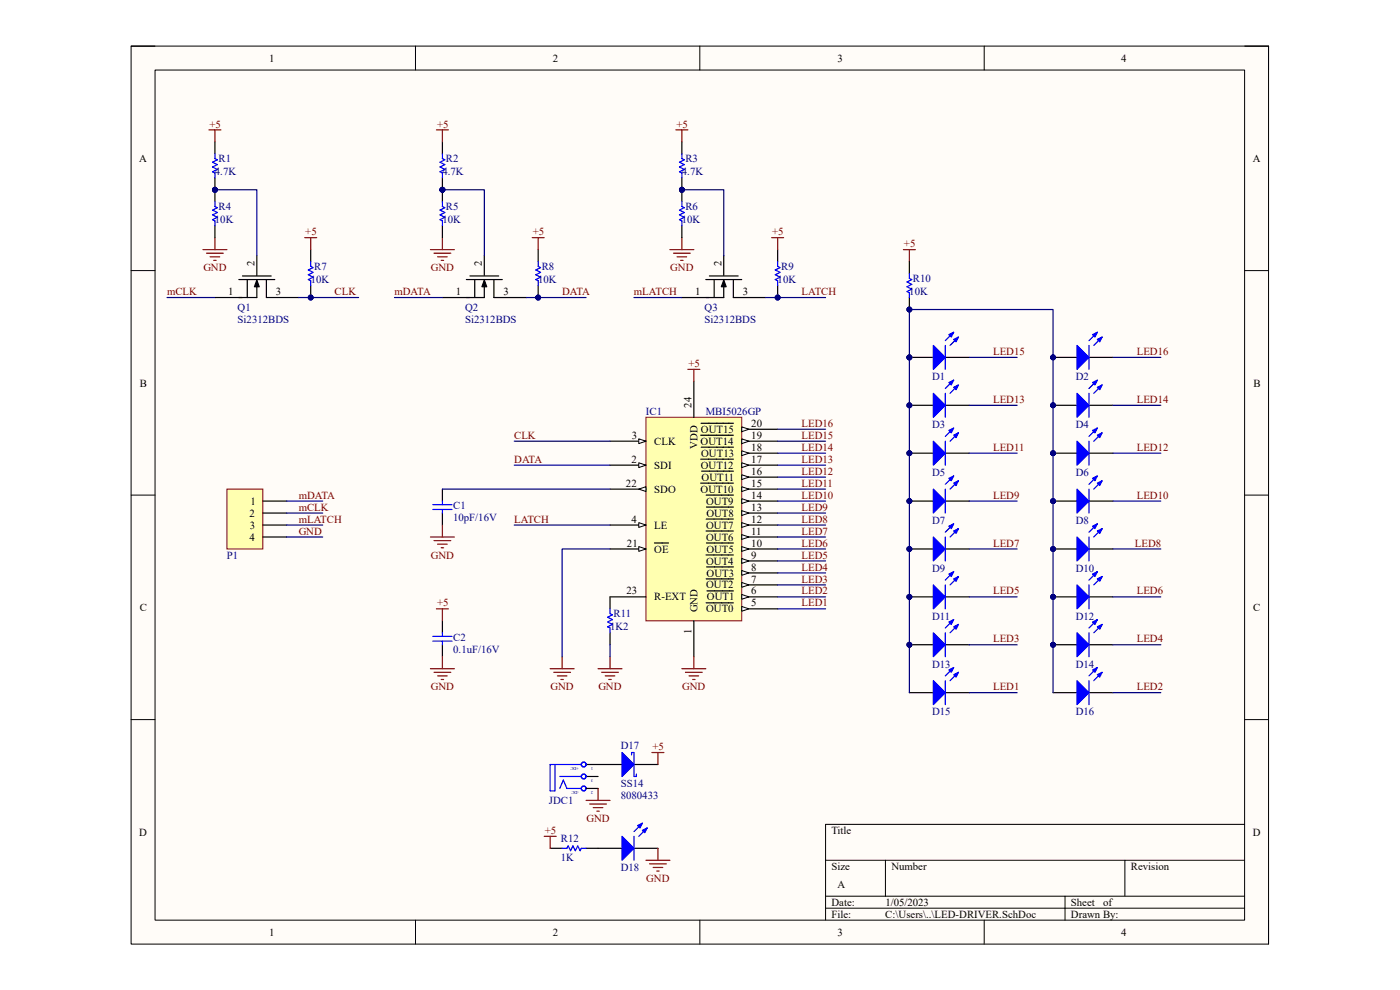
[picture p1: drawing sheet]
<svg xmlns="http://www.w3.org/2000/svg" width="297mm" height="210mm" viewBox="0 0 297 210" stroke-linecap="round" stroke-linejoin="round" font-family="sans-serif">
<path d="M27.8 9.8h241.3v190.5h-241.3z" fill-rule="evenodd" fill="#fffcf8"/>
<path d="M27.8 9.8h241.3v190.5h-241.3z" fill="none" stroke="#000" stroke-width=".21"/>
<path d="M32.9 14.9h231.1v180.3h-231.1z" fill-rule="evenodd" fill="#fffcf8"/>
<g fill="none" stroke="#000" stroke-width=".21">
<path d="M27.8 9.8h5.1M32.9 14.9h231.1v180.3h-231.1zM88.1 9.8v5.1M148.5 9.8v5.1M208.8 9.8v5.1M264 9.8h5.1v5.1M27.8 57.4h5.1M264 57.4h5.1M27.8 105h5.1M264 105h5.1M27.8 152.7h5.1M264 152.7h5.1"/>
<path d="M264 174.9h-88.9v20.3M88.1 195.2v5.1M148.5 195.2v5.1M175.1 182.5h88.9M175.1 190.1h88.9M175.1 192.7h88.9M187.8 182.5v7.6M208.8 195.2v5.1M225.9 190.1v5.1M238.6 182.5v7.6M269.1 195.2v5.1"/>
</g>
<path d="M137 88.5h20.4v43.2h-20.4z" fill-rule="evenodd" fill="#ffffb0"/>
<path d="M137 88.5h20.4v43.2h-20.4z" fill="none" stroke="#800000" stroke-width=".21"/>
<path d="M129.4 98.7h7.6M147.2 131.7v7.6" fill="none" stroke="#000" stroke-width=".25"/>
<path d="M135.5 98.2l1.5 .5-1.5 .5z" fill="#f8fcff"/>
<path d="M135.5 98.2l1.5 .5-1.5 .5z" fill="none" stroke="#000" stroke-width=".21"/>
<path d="M129.4 93.6h7.6" fill="none" stroke="#000" stroke-width=".25"/>
<path d="M135.5 93.1l1.5 .5-1.5 .5z" fill="#f8fcff"/>
<path d="M135.5 93.1l1.5 .5-1.5 .5z" fill="none" stroke="#000" stroke-width=".21"/>
<path d="M129.4 111.4h7.6" fill="none" stroke="#000" stroke-width=".25"/>
<path d="M135.5 110.9l1.5 .5-1.5 .5z" fill="#f8fcff"/>
<path d="M135.5 110.9l1.5 .5-1.5 .5z" fill="none" stroke="#000" stroke-width=".21"/>
<path d="M157.4 129.2h7.6" fill="none" stroke="#000" stroke-width=".25"/>
<path d="M157.4 128.7l1.5 .5-1.5 .5z" fill="#f8fcff"/>
<path d="M157.4 128.7l1.5 .5-1.5 .5z" fill="none" stroke="#000" stroke-width=".21"/>
<path d="M149.8 127.9h5.8M157.4 126.6h7.6" fill="none" stroke="#000" stroke-width=".25"/>
<path d="M157.4 126.1l1.5 .5-1.5 .5z" fill="#f8fcff"/>
<path d="M157.4 126.1l1.5 .5-1.5 .5z" fill="none" stroke="#000" stroke-width=".21"/>
<path d="M150 125.3h5.6M157.4 124.1h7.6" fill="none" stroke="#000" stroke-width=".25"/>
<path d="M157.4 123.6l1.5 .5-1.5 .5z" fill="#f8fcff"/>
<path d="M157.4 123.6l1.5 .5-1.5 .5z" fill="none" stroke="#000" stroke-width=".21"/>
<path d="M149.8 122.8h5.8M157.4 121.5h7.6" fill="none" stroke="#000" stroke-width=".25"/>
<path d="M157.4 121l1.5 .5-1.5 .5z" fill="#f8fcff"/>
<path d="M157.4 121l1.5 .5-1.5 .5z" fill="none" stroke="#000" stroke-width=".21"/>
<path d="M157.4 119h7.6M149.9 120.3h5.7" fill="none" stroke="#000" stroke-width=".25"/>
<path d="M157.4 118.5l1.5 .5-1.5 .5z" fill="#f8fcff"/>
<path d="M157.4 118.5l1.5 .5-1.5 .5z" fill="none" stroke="#000" stroke-width=".21"/>
<path d="M149.8 117.7h5.8M157.4 116.5h7.6" fill="none" stroke="#000" stroke-width=".25"/>
<path d="M157.4 116l1.5 .5-1.5 .5z" fill="#f8fcff"/>
<path d="M157.4 116l1.5 .5-1.5 .5z" fill="none" stroke="#000" stroke-width=".21"/>
<path d="M149.9 115.2h5.7M157.4 113.9h7.6" fill="none" stroke="#000" stroke-width=".25"/>
<path d="M157.4 113.4l1.5 .5-1.5 .5z" fill="#f8fcff"/>
<path d="M157.4 113.4l1.5 .5-1.5 .5z" fill="none" stroke="#000" stroke-width=".21"/>
<path d="M149.8 112.6h5.8M157.4 111.4h7.6" fill="none" stroke="#000" stroke-width=".25"/>
<path d="M157.4 110.9l1.5 .5-1.5 .5z" fill="#f8fcff"/>
<path d="M157.4 110.9l1.5 .5-1.5 .5z" fill="none" stroke="#000" stroke-width=".21"/>
<path d="M149.8 110.1h5.8M157.4 108.8h7.6" fill="none" stroke="#000" stroke-width=".25"/>
<path d="M157.4 108.3l1.5 .5-1.5 .5z" fill="#f8fcff"/>
<path d="M157.4 108.3l1.5 .5-1.5 .5z" fill="none" stroke="#000" stroke-width=".21"/>
<path d="M149.9 107.6h5.7M157.4 106.3h7.6" fill="none" stroke="#000" stroke-width=".25"/>
<path d="M157.4 105.8l1.5 .5-1.5 .5z" fill="#f8fcff"/>
<path d="M157.4 105.8l1.5 .5-1.5 .5z" fill="none" stroke="#000" stroke-width=".21"/>
<path d="M149.8 105h5.8M157.4 103.8h7.6" fill="none" stroke="#000" stroke-width=".25"/>
<path d="M157.4 103.3l1.5 .5-1.5 .5z" fill="#f8fcff"/>
<path d="M157.4 103.3l1.5 .5-1.5 .5z" fill="none" stroke="#000" stroke-width=".21"/>
<path d="M148.7 102.5h6.9M157.4 101.2h7.6" fill="none" stroke="#000" stroke-width=".25"/>
<path d="M157.4 100.7l1.5 .5-1.5 .5z" fill="#f8fcff"/>
<path d="M157.4 100.7l1.5 .5-1.5 .5z" fill="none" stroke="#000" stroke-width=".21"/>
<path d="M148.9 99.9h6.7M157.4 98.7h7.6" fill="none" stroke="#000" stroke-width=".25"/>
<path d="M157.4 98.2l1.5 .5-1.5 .5z" fill="#f8fcff"/>
<path d="M157.4 98.2l1.5 .5-1.5 .5z" fill="none" stroke="#000" stroke-width=".21"/>
<path d="M148.7 97.4h6.9M157.4 96.1h7.6" fill="none" stroke="#000" stroke-width=".25"/>
<path d="M157.4 95.6l1.5 .5-1.5 .5z" fill="#f8fcff"/>
<path d="M157.4 95.6l1.5 .5-1.5 .5z" fill="none" stroke="#000" stroke-width=".21"/>
<path d="M148.8 94.9h6.8M157.4 93.6h7.6" fill="none" stroke="#000" stroke-width=".25"/>
<path d="M157.4 93.1l1.5 .5-1.5 .5z" fill="#f8fcff"/>
<path d="M157.4 93.1l1.5 .5-1.5 .5z" fill="none" stroke="#000" stroke-width=".21"/>
<path d="M148.7 92.3h6.9M157.4 91.1h7.6" fill="none" stroke="#000" stroke-width=".25"/>
<path d="M157.4 90.6l1.5 .5-1.5 .5z" fill="#f8fcff"/>
<path d="M157.4 90.6l1.5 .5-1.5 .5z" fill="none" stroke="#000" stroke-width=".21"/>
<path d="M148.7 89.8h6.9M129.4 116.5h7.6" fill="none" stroke="#000" stroke-width=".25"/>
<path d="M135.5 116l1.5 .5-1.5 .5z" fill="#f8fcff"/>
<path d="M135.5 116l1.5 .5-1.5 .5z" fill="none" stroke="#000" stroke-width=".21"/>
<path d="M129.4 103.8h7.6M138.8 115.2h3" fill="none" stroke="#000" stroke-width=".25"/>
<path d="M135.5 103.8l1.5-.5v1z" fill="#f8fcff"/>
<path d="M135.5 103.8l1.5-.5v1z" fill="none" stroke="#000" stroke-width=".21"/>
<path d="M147.2 80.9v7.6M129.4 126.6h7.6M124.3 162.2h7.7M124.3 164.7h2.6M124.3 167.3h2.6M134.5 162.2h5.1" fill="none" stroke="#000" stroke-width=".25"/>
<g fill="none" stroke="#00f" stroke-width=".25">
<path d="M117.7 162.2v5.6h-1v-5.6h6.6M118.8 164.7h4.5M118.8 167.3l.7-1.8 .8 1.8h3"/>
<circle cx="123.8" cy="162.2" r=".51"/>
<circle cx="123.8" cy="164.7" r=".51"/>
<circle cx="123.8" cy="167.3" r=".51"/>
</g>
<path d="M132 159.6l2.5 2.6-2.5 2.5z" fill="#00f"/>
<path d="M132 159.6l2.5 2.6-2.5 2.5zM134 160.1v-.5h.5v5.1h.5v-.5" fill="none" stroke="#00f" stroke-width=".25"/>
<path d="M126.9 180h5.1M134.5 180h5.1" fill="none" stroke="#000" stroke-width=".25"/>
<path d="M132 177.4l2.5 2.6-2.5 2.5z" fill="#00f"/>
<path d="M132 177.4l2.5 2.6-2.5 2.5zM136.3 174.6l-1.8 1.8M137.3 175.6l-1.8 1.8" fill="none" stroke="#00f" stroke-width=".25"/>
<path d="M136.3 176.1l1-.5-.5 1.1z" fill="#00f"/>
<path d="M136.3 176.1l1-.5-.5 1.1z" fill="none" stroke="#00f" stroke-width=".25"/>
<path d="M135.3 175.1l1-.5-.5 1z" fill="#00f"/>
<path d="M91.8 135h4.1M91.8 136h4.1M93.9 134.2v.8M93.9 136v.8M129.4 129.2v1l.5 .2-1 .5 1 .5-1 .6 1 .5-1 .5 .5 .2v1M119.3 180h1l.2-.5 .5 1 .5-1 .6 1 .5-1 .5 1 .2-.5h1M134.5 177.4v5.1M135.3 175.1l1-.5-.5 1z" fill="none" stroke="#00f" stroke-width=".25"/>
<path d="M93.9 131.7v2.5M93.9 136.8v2.5M129.4 126.6v2.6M129.4 134.2v2.6M116.7 180h2.6M124.3 180h2.6" fill="none" stroke="#000" stroke-width=".25"/>
<g fill="none" stroke="#800000" stroke-width=".25">
<path d="M145.9 78.4h2.6M147.2 78.4v2.5M92.6 129.2h2.5M93.9 129.2v2.5M93.9 139.3v2.6M119.3 139.3v2.6M129.4 139.3v2.6M147.2 139.3v2.6M91.3 141.9h5.1M92.1 142.6h3.5M92.8 143.4h2.1M93.6 144.1h.5"/>
<path d="M116.7 141.9h5.1M117.5 142.6h3.5M118.2 143.4h2.1M119 144.1h.5M126.9 141.9h5.1M127.6 142.6h3.6M128.4 143.4h2M129.2 144.1h.5M138.3 159.6h2.5M139.6 159.6v2.6M144.7 141.9h5M145.4 142.6h3.6"/>
<path d="M146.2 143.4h2M146.9 144.1h.6M115.5 177.4h2.5M116.7 177.4v2.6M124.3 169.8h5.1M125.1 170.6h3.6M125.9 171.3h2M126.6 172.1h.5M126.9 167.3v2.5M139.6 180v2.5M137 182.5h5.1M137.8 183.3h3.6"/>
<path d="M138.6 184h2M139.3 184.8h.5"/>
</g>
<circle cx="192.9" cy="75.8" r=".51" fill="#000080"/>
<circle cx="192.9" cy="75.8" r=".51" fill="none" stroke="#000080" stroke-width=".21"/>
<path d="M192.9 75.8h5.1" fill="none" stroke="#000" stroke-width=".25"/>
<circle cx="192.9" cy="75.8" r=".51" fill="#000080"/>
<circle cx="192.9" cy="75.8" r=".51" fill="none" stroke="#000080" stroke-width=".21"/>
<path d="M200.5 75.8h5.1" fill="none" stroke="#000" stroke-width=".25"/>
<path d="M198 73.3l2.5 2.5-2.5 2.6z" fill="#00f"/>
<path d="M198 73.3l2.5 2.5-2.5 2.6zM202.3 70.5l-1.8 1.8M203.3 71.5l-1.7 1.8" fill="none" stroke="#00f" stroke-width=".25"/>
<path d="M202.3 72l1-.5-.5 1z" fill="#00f"/>
<path d="M202.3 72l1-.5-.5 1z" fill="none" stroke="#00f" stroke-width=".25"/>
<path d="M201.3 71l1-.5-.5 1z" fill="#00f"/>
<path d="M200.5 73.3v5.1M201.3 71l1-.5-.5 1z" fill="none" stroke="#00f" stroke-width=".25"/>
<circle cx="223.4" cy="75.8" r=".51" fill="#000080"/>
<circle cx="223.4" cy="75.8" r=".51" fill="none" stroke="#000080" stroke-width=".21"/>
<path d="M223.4 75.8h5.1" fill="none" stroke="#000" stroke-width=".25"/>
<circle cx="223.4" cy="75.8" r=".51" fill="#000080"/>
<circle cx="223.4" cy="75.8" r=".51" fill="none" stroke="#000080" stroke-width=".21"/>
<path d="M231 75.8h5.1" fill="none" stroke="#000" stroke-width=".25"/>
<path d="M228.5 73.3l2.5 2.5-2.5 2.6z" fill="#00f"/>
<path d="M228.5 73.3l2.5 2.5-2.5 2.6zM232.8 70.5l-1.8 1.8M233.8 71.5l-1.8 1.8" fill="none" stroke="#00f" stroke-width=".25"/>
<path d="M232.8 72l1-.5-.5 1z" fill="#00f"/>
<path d="M232.8 72l1-.5-.5 1z" fill="none" stroke="#00f" stroke-width=".25"/>
<path d="M231.8 71l1-.5-.5 1z" fill="#00f"/>
<path d="M231 73.3v5.1M231.8 71l1-.5-.5 1z" fill="none" stroke="#00f" stroke-width=".25"/>
<circle cx="192.9" cy="86" r=".51" fill="#000080"/>
<circle cx="192.9" cy="86" r=".51" fill="none" stroke="#000080" stroke-width=".21"/>
<path d="M192.9 86h5.1" fill="none" stroke="#000" stroke-width=".25"/>
<circle cx="192.9" cy="86" r=".51" fill="#000080"/>
<circle cx="192.9" cy="86" r=".51" fill="none" stroke="#000080" stroke-width=".21"/>
<path d="M200.5 86h5.1" fill="none" stroke="#000" stroke-width=".25"/>
<path d="M198 83.4l2.5 2.6-2.5 2.5z" fill="#00f"/>
<path d="M198 83.4l2.5 2.6-2.5 2.5zM202.3 80.6l-1.8 1.8M203.3 81.7l-1.7 1.7" fill="none" stroke="#00f" stroke-width=".25"/>
<path d="M202.3 82.2l1-.5-.5 1z" fill="#00f"/>
<path d="M202.3 82.2l1-.5-.5 1z" fill="none" stroke="#00f" stroke-width=".25"/>
<path d="M201.3 81.2l1-.6-.5 1.1z" fill="#00f"/>
<path d="M200.5 83.4v5.1M201.3 81.2l1-.6-.5 1.1z" fill="none" stroke="#00f" stroke-width=".25"/>
<circle cx="223.4" cy="86" r=".51" fill="#000080"/>
<circle cx="223.4" cy="86" r=".51" fill="none" stroke="#000080" stroke-width=".21"/>
<path d="M223.4 86h5.1" fill="none" stroke="#000" stroke-width=".25"/>
<circle cx="223.4" cy="86" r=".51" fill="#000080"/>
<circle cx="223.4" cy="86" r=".51" fill="none" stroke="#000080" stroke-width=".21"/>
<path d="M231 86h5.1" fill="none" stroke="#000" stroke-width=".25"/>
<path d="M228.5 83.4l2.5 2.6-2.5 2.5z" fill="#00f"/>
<path d="M228.5 83.4l2.5 2.6-2.5 2.5zM232.8 80.6l-1.8 1.8M233.8 81.7l-1.8 1.7" fill="none" stroke="#00f" stroke-width=".25"/>
<path d="M232.8 82.2l1-.5-.5 1z" fill="#00f"/>
<path d="M232.8 82.2l1-.5-.5 1z" fill="none" stroke="#00f" stroke-width=".25"/>
<path d="M231.8 81.2l1-.6-.5 1.1z" fill="#00f"/>
<path d="M231 83.4v5.1M231.8 81.2l1-.6-.5 1.1z" fill="none" stroke="#00f" stroke-width=".25"/>
<circle cx="192.9" cy="96.1" r=".51" fill="#000080"/>
<circle cx="192.9" cy="96.1" r=".51" fill="none" stroke="#000080" stroke-width=".21"/>
<path d="M192.9 96.1h5.1" fill="none" stroke="#000" stroke-width=".25"/>
<circle cx="192.9" cy="96.1" r=".51" fill="#000080"/>
<circle cx="192.9" cy="96.1" r=".51" fill="none" stroke="#000080" stroke-width=".21"/>
<path d="M200.5 96.1h5.1" fill="none" stroke="#000" stroke-width=".25"/>
<path d="M198 93.6l2.5 2.5-2.5 2.6z" fill="#00f"/>
<path d="M198 93.6l2.5 2.5-2.5 2.6zM202.3 90.8l-1.8 1.8M203.3 91.8l-1.7 1.8" fill="none" stroke="#00f" stroke-width=".25"/>
<path d="M202.3 92.3l1-.5-.5 1z" fill="#00f"/>
<path d="M202.3 92.3l1-.5-.5 1z" fill="none" stroke="#00f" stroke-width=".25"/>
<path d="M201.3 91.3l1-.5-.5 1z" fill="#00f"/>
<path d="M200.5 93.6v5.1M201.3 91.3l1-.5-.5 1z" fill="none" stroke="#00f" stroke-width=".25"/>
<circle cx="223.4" cy="96.1" r=".51" fill="#000080"/>
<circle cx="223.4" cy="96.1" r=".51" fill="none" stroke="#000080" stroke-width=".21"/>
<path d="M223.4 96.1h5.1" fill="none" stroke="#000" stroke-width=".25"/>
<circle cx="223.4" cy="96.1" r=".51" fill="#000080"/>
<circle cx="223.4" cy="96.1" r=".51" fill="none" stroke="#000080" stroke-width=".21"/>
<path d="M231 96.1h5.1" fill="none" stroke="#000" stroke-width=".25"/>
<path d="M228.5 93.6l2.5 2.5-2.5 2.6z" fill="#00f"/>
<path d="M228.5 93.6l2.5 2.5-2.5 2.6zM232.8 90.8l-1.8 1.8M233.8 91.8l-1.8 1.8" fill="none" stroke="#00f" stroke-width=".25"/>
<path d="M232.8 92.3l1-.5-.5 1z" fill="#00f"/>
<path d="M232.8 92.3l1-.5-.5 1z" fill="none" stroke="#00f" stroke-width=".25"/>
<path d="M231.8 91.3l1-.5-.5 1z" fill="#00f"/>
<path d="M231 93.6v5.1M231.8 91.3l1-.5-.5 1z" fill="none" stroke="#00f" stroke-width=".25"/>
<circle cx="192.9" cy="106.3" r=".51" fill="#000080"/>
<circle cx="192.9" cy="106.3" r=".51" fill="none" stroke="#000080" stroke-width=".21"/>
<path d="M192.9 106.3h5.1" fill="none" stroke="#000" stroke-width=".25"/>
<circle cx="192.9" cy="106.3" r=".51" fill="#000080"/>
<circle cx="192.9" cy="106.3" r=".51" fill="none" stroke="#000080" stroke-width=".21"/>
<path d="M200.5 106.3h5.1" fill="none" stroke="#000" stroke-width=".25"/>
<path d="M198 103.8l2.5 2.5-2.5 2.5z" fill="#00f"/>
<path d="M198 103.8l2.5 2.5-2.5 2.5zM202.3 101l-1.8 1.7M203.3 102l-1.7 1.8" fill="none" stroke="#00f" stroke-width=".25"/>
<path d="M202.3 102.5l1-.5-.5 1z" fill="#00f"/>
<path d="M202.3 102.5l1-.5-.5 1z" fill="none" stroke="#00f" stroke-width=".25"/>
<path d="M201.3 101.5l1-.5-.5 1z" fill="#00f"/>
<path d="M200.5 103.8v5M201.3 101.5l1-.5-.5 1z" fill="none" stroke="#00f" stroke-width=".25"/>
<circle cx="223.4" cy="106.3" r=".51" fill="#000080"/>
<circle cx="223.4" cy="106.3" r=".51" fill="none" stroke="#000080" stroke-width=".21"/>
<path d="M223.4 106.3h5.1" fill="none" stroke="#000" stroke-width=".25"/>
<circle cx="223.4" cy="106.3" r=".51" fill="#000080"/>
<circle cx="223.4" cy="106.3" r=".51" fill="none" stroke="#000080" stroke-width=".21"/>
<path d="M231 106.3h5.1" fill="none" stroke="#000" stroke-width=".25"/>
<path d="M228.5 103.8l2.5 2.5-2.5 2.5z" fill="#00f"/>
<path d="M228.5 103.8l2.5 2.5-2.5 2.5zM232.8 101l-1.8 1.7M233.8 102l-1.8 1.8" fill="none" stroke="#00f" stroke-width=".25"/>
<path d="M232.8 102.5l1-.5-.5 1z" fill="#00f"/>
<path d="M232.8 102.5l1-.5-.5 1z" fill="none" stroke="#00f" stroke-width=".25"/>
<path d="M231.8 101.5l1-.5-.5 1z" fill="#00f"/>
<path d="M231 103.8v5M231.8 101.5l1-.5-.5 1z" fill="none" stroke="#00f" stroke-width=".25"/>
<circle cx="192.9" cy="116.5" r=".51" fill="#000080"/>
<circle cx="192.9" cy="116.5" r=".51" fill="none" stroke="#000080" stroke-width=".21"/>
<path d="M192.9 116.5h5.1" fill="none" stroke="#000" stroke-width=".25"/>
<circle cx="192.9" cy="116.5" r=".51" fill="#000080"/>
<circle cx="192.9" cy="116.5" r=".51" fill="none" stroke="#000080" stroke-width=".21"/>
<path d="M200.5 116.5h5.1" fill="none" stroke="#000" stroke-width=".25"/>
<path d="M198 113.9l2.5 2.6-2.5 2.5z" fill="#00f"/>
<path d="M198 113.9l2.5 2.6-2.5 2.5zM202.3 111.1l-1.8 1.8M203.3 112.1l-1.7 1.8" fill="none" stroke="#00f" stroke-width=".25"/>
<path d="M202.3 112.6l1-.5-.5 1.1z" fill="#00f"/>
<path d="M202.3 112.6l1-.5-.5 1.1z" fill="none" stroke="#00f" stroke-width=".25"/>
<path d="M201.3 111.6l1-.5-.5 1z" fill="#00f"/>
<path d="M200.5 113.9v5.1M201.3 111.6l1-.5-.5 1z" fill="none" stroke="#00f" stroke-width=".25"/>
<circle cx="223.4" cy="116.5" r=".51" fill="#000080"/>
<circle cx="223.4" cy="116.5" r=".51" fill="none" stroke="#000080" stroke-width=".21"/>
<path d="M223.4 116.5h5.1" fill="none" stroke="#000" stroke-width=".25"/>
<circle cx="223.4" cy="116.5" r=".51" fill="#000080"/>
<circle cx="223.4" cy="116.5" r=".51" fill="none" stroke="#000080" stroke-width=".21"/>
<path d="M231 116.5h5.1" fill="none" stroke="#000" stroke-width=".25"/>
<path d="M228.5 113.9l2.5 2.6-2.5 2.5z" fill="#00f"/>
<path d="M228.5 113.9l2.5 2.6-2.5 2.5zM232.8 111.1l-1.8 1.8M233.8 112.1l-1.8 1.8" fill="none" stroke="#00f" stroke-width=".25"/>
<path d="M232.8 112.6l1-.5-.5 1.1z" fill="#00f"/>
<path d="M232.8 112.6l1-.5-.5 1.1z" fill="none" stroke="#00f" stroke-width=".25"/>
<path d="M231.8 111.6l1-.5-.5 1z" fill="#00f"/>
<path d="M231 113.9v5.1M231.8 111.6l1-.5-.5 1z" fill="none" stroke="#00f" stroke-width=".25"/>
<circle cx="192.9" cy="126.6" r=".51" fill="#000080"/>
<circle cx="192.9" cy="126.6" r=".51" fill="none" stroke="#000080" stroke-width=".21"/>
<path d="M192.9 126.6h5.1" fill="none" stroke="#000" stroke-width=".25"/>
<circle cx="192.9" cy="126.6" r=".51" fill="#000080"/>
<circle cx="192.9" cy="126.6" r=".51" fill="none" stroke="#000080" stroke-width=".21"/>
<path d="M200.5 126.6h5.1" fill="none" stroke="#000" stroke-width=".25"/>
<path d="M198 124.1l2.5 2.5-2.5 2.6z" fill="#00f"/>
<path d="M198 124.1l2.5 2.5-2.5 2.6zM202.3 121.3l-1.8 1.8M203.3 122.3l-1.7 1.8" fill="none" stroke="#00f" stroke-width=".25"/>
<path d="M202.3 122.8l1-.5-.5 1z" fill="#00f"/>
<path d="M202.3 122.8l1-.5-.5 1z" fill="none" stroke="#00f" stroke-width=".25"/>
<path d="M201.3 121.8l1-.5-.5 1z" fill="#00f"/>
<path d="M200.5 124.1v5.1M201.3 121.8l1-.5-.5 1z" fill="none" stroke="#00f" stroke-width=".25"/>
<circle cx="223.4" cy="126.6" r=".51" fill="#000080"/>
<circle cx="223.4" cy="126.6" r=".51" fill="none" stroke="#000080" stroke-width=".21"/>
<path d="M223.4 126.6h5.1" fill="none" stroke="#000" stroke-width=".25"/>
<circle cx="223.4" cy="126.6" r=".51" fill="#000080"/>
<circle cx="223.4" cy="126.6" r=".51" fill="none" stroke="#000080" stroke-width=".21"/>
<path d="M231 126.6h5.1" fill="none" stroke="#000" stroke-width=".25"/>
<path d="M228.5 124.1l2.5 2.5-2.5 2.6z" fill="#00f"/>
<path d="M228.5 124.1l2.5 2.5-2.5 2.6zM232.8 121.3l-1.8 1.8M233.8 122.3l-1.8 1.8" fill="none" stroke="#00f" stroke-width=".25"/>
<path d="M232.8 122.8l1-.5-.5 1z" fill="#00f"/>
<path d="M232.8 122.8l1-.5-.5 1z" fill="none" stroke="#00f" stroke-width=".25"/>
<path d="M231.8 121.8l1-.5-.5 1z" fill="#00f"/>
<path d="M231 124.1v5.1M231.8 121.8l1-.5-.5 1z" fill="none" stroke="#00f" stroke-width=".25"/>
<circle cx="192.9" cy="136.8" r=".51" fill="#000080"/>
<circle cx="192.9" cy="136.8" r=".51" fill="none" stroke="#000080" stroke-width=".21"/>
<path d="M192.9 136.8h5.1" fill="none" stroke="#000" stroke-width=".25"/>
<circle cx="192.9" cy="136.8" r=".51" fill="#000080"/>
<circle cx="192.9" cy="136.8" r=".51" fill="none" stroke="#000080" stroke-width=".21"/>
<path d="M200.5 136.8h5.1" fill="none" stroke="#000" stroke-width=".25"/>
<path d="M198 134.2l2.5 2.6-2.5 2.5z" fill="#00f"/>
<path d="M198 134.2l2.5 2.6-2.5 2.5zM202.3 131.4l-1.8 1.8M203.3 132.5l-1.7 1.7" fill="none" stroke="#00f" stroke-width=".25"/>
<path d="M202.3 133l1-.5-.5 1z" fill="#00f"/>
<path d="M202.3 133l1-.5-.5 1z" fill="none" stroke="#00f" stroke-width=".25"/>
<path d="M201.3 132l1-.6-.5 1.1z" fill="#00f"/>
<path d="M200.5 134.2v5.1M201.3 132l1-.6-.5 1.1z" fill="none" stroke="#00f" stroke-width=".25"/>
<circle cx="223.4" cy="136.8" r=".51" fill="#000080"/>
<circle cx="223.4" cy="136.8" r=".51" fill="none" stroke="#000080" stroke-width=".21"/>
<path d="M223.4 136.8h5.1" fill="none" stroke="#000" stroke-width=".25"/>
<circle cx="223.4" cy="136.8" r=".51" fill="#000080"/>
<circle cx="223.4" cy="136.8" r=".51" fill="none" stroke="#000080" stroke-width=".21"/>
<path d="M231 136.8h5.1" fill="none" stroke="#000" stroke-width=".25"/>
<path d="M228.5 134.2l2.5 2.6-2.5 2.5z" fill="#00f"/>
<path d="M228.5 134.2l2.5 2.6-2.5 2.5zM232.8 131.4l-1.8 1.8M233.8 132.5l-1.8 1.7" fill="none" stroke="#00f" stroke-width=".25"/>
<path d="M232.8 133l1-.5-.5 1z" fill="#00f"/>
<path d="M232.8 133l1-.5-.5 1z" fill="none" stroke="#00f" stroke-width=".25"/>
<path d="M231.8 132l1-.6-.5 1.1z" fill="#00f"/>
<path d="M231 134.2v5.1M231.8 132l1-.6-.5 1.1z" fill="none" stroke="#00f" stroke-width=".25"/>
<path d="M192.9 146.9h5.1M200.5 146.9h5.1" fill="none" stroke="#000" stroke-width=".25"/>
<path d="M198 144.4l2.5 2.5-2.5 2.6z" fill="#00f"/>
<path d="M198 144.4l2.5 2.5-2.5 2.6zM202.3 141.6l-1.8 1.8M203.3 142.6l-1.7 1.8" fill="none" stroke="#00f" stroke-width=".25"/>
<path d="M202.3 143.1l1-.5-.5 1z" fill="#00f"/>
<path d="M202.3 143.1l1-.5-.5 1z" fill="none" stroke="#00f" stroke-width=".25"/>
<path d="M201.3 142.1l1-.5-.5 1z" fill="#00f"/>
<path d="M200.5 144.4v5.1M201.3 142.1l1-.5-.5 1z" fill="none" stroke="#00f" stroke-width=".25"/>
<path d="M223.4 146.9h5.1M231 146.9h5.1" fill="none" stroke="#000" stroke-width=".25"/>
<path d="M228.5 144.4l2.5 2.5-2.5 2.6z" fill="#00f"/>
<path d="M228.5 144.4l2.5 2.5-2.5 2.6zM232.8 141.6l-1.8 1.8M233.8 142.6l-1.8 1.8" fill="none" stroke="#00f" stroke-width=".25"/>
<path d="M232.8 143.1l1-.5-.5 1z" fill="#00f"/>
<path d="M232.8 143.1l1-.5-.5 1z" fill="none" stroke="#00f" stroke-width=".25"/>
<path d="M231.8 142.1l1-.5-.5 1z" fill="#00f"/>
<path d="M231 144.4v5.1M231.8 142.1l1-.5-.5 1z" fill="none" stroke="#00f" stroke-width=".25"/>
<path d="M48.1 103.8h7.7v12.7h-7.7z" fill-rule="evenodd" fill="#ffffb0"/>
<path d="M48.1 103.8h7.7v12.7h-7.7z" fill="none" stroke="#800000" stroke-width=".21"/>
<path d="M98.9 59.3h7.7M99.7 58.5h6.1M100.7 59.3v3.8M102.7 59.4l.6 1.4h-1.1zM102.7 54.2v4.2M102.7 59.8v3.3h-8.8M104.8 59.3v3.8h6.8M55.8 106.3h5M55.8 108.8h5M55.8 111.4h5M55.8 113.9h5" fill="none" stroke="#000" stroke-width=".25"/>
<path d="M191.7 53h2.5M192.9 53v2.5" fill="none" stroke="#800000" stroke-width=".25"/>
<path d="M102.7 59.4l.6 1.4h-1.1z" fill="#000"/>
<g fill="none" stroke="#000080" stroke-width=".25">
<path d="M192.9 75.8v71.1M205.6 75.8h10.2M236.1 75.8h10.2M109.1 98.7h20.3M109.1 93.6h20.3M165 98.7h10.1M165 93.6h10.1M165 96.1h10.1M165 91.1h10.1M205.6 96.1h10.2M205.6 86h10.2M236.1 96.1h10.2"/>
<path d="M236.1 86h10.2M129.4 116.5h-10.1v22.8M165 119h10.1M165 116.5h10.1M165 113.9h10.1M165 111.4h10.1M165 108.8h10.1M165 106.3h10.1M165 103.8h10.1M165 101.2h10.1M205.6 116.5h10.2M205.6 106.3h10.2"/>
<path d="M236.1 116.5h10.2M236.1 106.3h10.2M129.4 136.8v2.5M165 129.2h10.1M165 126.6h10.1M165 124.1h10.1M165 121.5h10.1M205.6 126.6h10.2M205.6 136.8h10.2M236.1 126.6h10.2M236.1 136.8h10.2M205.6 146.9h10.2"/>
<path d="M236.1 146.9h10.2"/>
</g>
<circle cx="192.9" cy="136.8" r=".51" fill="#000080"/>
<circle cx="192.9" cy="136.8" r=".51" fill="none" stroke="#000080" stroke-width=".21"/>
<circle cx="192.9" cy="126.6" r=".51" fill="#000080"/>
<circle cx="192.9" cy="126.6" r=".51" fill="none" stroke="#000080" stroke-width=".21"/>
<circle cx="192.9" cy="116.5" r=".51" fill="#000080"/>
<circle cx="192.9" cy="116.5" r=".51" fill="none" stroke="#000080" stroke-width=".21"/>
<circle cx="192.9" cy="106.3" r=".51" fill="#000080"/>
<circle cx="192.9" cy="106.3" r=".51" fill="none" stroke="#000080" stroke-width=".21"/>
<circle cx="192.9" cy="96.1" r=".51" fill="#000080"/>
<circle cx="192.9" cy="96.1" r=".51" fill="none" stroke="#000080" stroke-width=".21"/>
<circle cx="192.9" cy="86" r=".51" fill="#000080"/>
<circle cx="192.9" cy="86" r=".51" fill="none" stroke="#000080" stroke-width=".21"/>
<circle cx="192.9" cy="75.8" r=".51" fill="#000080"/>
<circle cx="192.9" cy="75.8" r=".51" fill="none" stroke="#000080" stroke-width=".21"/>
<path d="M192.9 75.8v-10.1h30.5v81.2" fill="none" stroke="#000080" stroke-width=".25"/>
<circle cx="192.9" cy="75.8" r=".51" fill="#000080"/>
<circle cx="192.9" cy="75.8" r=".51" fill="none" stroke="#000080" stroke-width=".21"/>
<circle cx="192.9" cy="65.7" r=".51" fill="#000080"/>
<circle cx="192.9" cy="65.7" r=".51" fill="none" stroke="#000080" stroke-width=".21"/>
<circle cx="223.4" cy="75.8" r=".51" fill="#000080"/>
<circle cx="223.4" cy="75.8" r=".51" fill="none" stroke="#000080" stroke-width=".21"/>
<circle cx="223.4" cy="86" r=".51" fill="#000080"/>
<circle cx="223.4" cy="86" r=".51" fill="none" stroke="#000080" stroke-width=".21"/>
<circle cx="223.4" cy="96.1" r=".51" fill="#000080"/>
<circle cx="223.4" cy="96.1" r=".51" fill="none" stroke="#000080" stroke-width=".21"/>
<circle cx="223.4" cy="106.3" r=".51" fill="#000080"/>
<circle cx="223.4" cy="106.3" r=".51" fill="none" stroke="#000080" stroke-width=".21"/>
<circle cx="223.4" cy="116.5" r=".51" fill="#000080"/>
<circle cx="223.4" cy="116.5" r=".51" fill="none" stroke="#000080" stroke-width=".21"/>
<circle cx="223.4" cy="126.6" r=".51" fill="#000080"/>
<circle cx="223.4" cy="126.6" r=".51" fill="none" stroke="#000080" stroke-width=".21"/>
<circle cx="223.4" cy="136.8" r=".51" fill="#000080"/>
<circle cx="223.4" cy="136.8" r=".51" fill="none" stroke="#000080" stroke-width=".21"/>
<path d="M93.9 40.3h8.8v13.9M83.7 63.1h10.2M60.8 113.9h7.7M60.8 111.4h7.7M60.8 108.8h7.7M60.8 106.3h7.7" fill="none" stroke="#000080" stroke-width=".25"/>
<circle cx="93.9" cy="40.3" r=".51" fill="#000080"/>
<circle cx="93.9" cy="40.3" r=".51" fill="none" stroke="#000080" stroke-width=".21"/>
<path d="M91.3 53h5.1M92.1 53.7h3.5M92.8 54.5h2.1M93.6 55.2h.5M93.9 50.4v2.6" fill="none" stroke="#800000" stroke-width=".25"/>
<circle cx="93.9" cy="40.3" r=".51" fill="#000080"/>
<circle cx="93.9" cy="40.3" r=".51" fill="none" stroke="#000080" stroke-width=".21"/>
<path d="M93.9 40.3v2.5" fill="none" stroke="#000" stroke-width=".25"/>
<circle cx="93.9" cy="40.3" r=".51" fill="#000080"/>
<circle cx="93.9" cy="40.3" r=".51" fill="none" stroke="#000080" stroke-width=".21"/>
<path d="M93.9 47.9v2.5" fill="none" stroke="#000" stroke-width=".25"/>
<path d="M93.9 42.8v1l.5 .3-1 .5 1 .5-1 .5 1 .5-1 .5 .5 .3v1" fill="none" stroke="#00f" stroke-width=".25"/>
<circle cx="93.9" cy="40.3" r=".51" fill="#000080"/>
<circle cx="93.9" cy="40.3" r=".51" fill="none" stroke="#000080" stroke-width=".21"/>
<path d="M93.9 30.1v2.5M93.9 37.7v2.6" fill="none" stroke="#000" stroke-width=".25"/>
<circle cx="93.9" cy="40.3" r=".51" fill="#000080"/>
<circle cx="93.9" cy="40.3" r=".51" fill="none" stroke="#000080" stroke-width=".21"/>
<path d="M93.9 32.6v1l.5 .3-1 .5 1 .5-1 .5 1 .5-1 .5 .5 .3v1" fill="none" stroke="#00f" stroke-width=".25"/>
<circle cx="114.2" cy="63.1" r=".51" fill="#000080"/>
<circle cx="114.2" cy="63.1" r=".51" fill="none" stroke="#000080" stroke-width=".21"/>
<path d="M114.2 53v2.5M114.2 60.6v2.5" fill="none" stroke="#000" stroke-width=".25"/>
<circle cx="114.2" cy="63.1" r=".51" fill="#000080"/>
<circle cx="114.2" cy="63.1" r=".51" fill="none" stroke="#000080" stroke-width=".21"/>
<path d="M114.2 55.5v1l.5 .3-1 .5 1 .5-1 .5 1 .5-1 .5 .5 .3v1" fill="none" stroke="#00f" stroke-width=".25"/>
<path d="M111.6 63.1h12.7" fill="none" stroke="#000080" stroke-width=".25"/>
<circle cx="114.2" cy="63.1" r=".51" fill="#000080"/>
<circle cx="114.2" cy="63.1" r=".51" fill="none" stroke="#000080" stroke-width=".21"/>
<path d="M92.6 27.6h2.5M93.9 27.6v2.5M112.9 50.4h2.5M114.2 50.4v2.6" fill="none" stroke="#800000" stroke-width=".25"/>
<path d="M149.7 59.3h7.7M150.5 58.5h6.1M151.5 59.3v3.8M153.5 59.4l.6 1.4h-1.1zM153.5 54.2v4.2M153.5 59.8v3.3h-8.8M155.6 59.3v3.8h6.8" fill="none" stroke="#000" stroke-width=".25"/>
<path d="M153.5 59.4l.6 1.4h-1.1z" fill="#000"/>
<path d="M144.7 40.3h8.8v13.9M134.5 63.1h10.2" fill="none" stroke="#000080" stroke-width=".25"/>
<circle cx="144.7" cy="40.3" r=".51" fill="#000080"/>
<circle cx="144.7" cy="40.3" r=".51" fill="none" stroke="#000080" stroke-width=".21"/>
<path d="M142.1 53h5.1M142.9 53.7h3.5M143.6 54.5h2.1M144.4 55.2h.5M144.7 50.4v2.6" fill="none" stroke="#800000" stroke-width=".25"/>
<circle cx="144.7" cy="40.3" r=".51" fill="#000080"/>
<circle cx="144.7" cy="40.3" r=".51" fill="none" stroke="#000080" stroke-width=".21"/>
<path d="M144.7 40.3v2.5" fill="none" stroke="#000" stroke-width=".25"/>
<circle cx="144.7" cy="40.3" r=".51" fill="#000080"/>
<circle cx="144.7" cy="40.3" r=".51" fill="none" stroke="#000080" stroke-width=".21"/>
<path d="M144.7 47.9v2.5" fill="none" stroke="#000" stroke-width=".25"/>
<path d="M144.7 42.8v1l.5 .3-1 .5 1 .5-1 .5 1 .5-1 .5 .5 .3v1" fill="none" stroke="#00f" stroke-width=".25"/>
<circle cx="144.7" cy="40.3" r=".51" fill="#000080"/>
<circle cx="144.7" cy="40.3" r=".51" fill="none" stroke="#000080" stroke-width=".21"/>
<path d="M144.7 30.1v2.5M144.7 37.7v2.6" fill="none" stroke="#000" stroke-width=".25"/>
<circle cx="144.7" cy="40.3" r=".51" fill="#000080"/>
<circle cx="144.7" cy="40.3" r=".51" fill="none" stroke="#000080" stroke-width=".21"/>
<path d="M144.7 32.6v1l.5 .3-1 .5 1 .5-1 .5 1 .5-1 .5 .5 .3v1" fill="none" stroke="#00f" stroke-width=".25"/>
<circle cx="165" cy="63.1" r=".51" fill="#000080"/>
<circle cx="165" cy="63.1" r=".51" fill="none" stroke="#000080" stroke-width=".21"/>
<path d="M165 53v2.5M165 60.6v2.5" fill="none" stroke="#000" stroke-width=".25"/>
<circle cx="165" cy="63.1" r=".51" fill="#000080"/>
<circle cx="165" cy="63.1" r=".51" fill="none" stroke="#000080" stroke-width=".21"/>
<path d="M165 55.5v1l.5 .3-1 .5 1 .5-1 .5 1 .5-1 .5 .5 .3v1" fill="none" stroke="#00f" stroke-width=".25"/>
<path d="M162.4 63.1h12.7" fill="none" stroke="#000080" stroke-width=".25"/>
<circle cx="165" cy="63.1" r=".51" fill="#000080"/>
<circle cx="165" cy="63.1" r=".51" fill="none" stroke="#000080" stroke-width=".21"/>
<path d="M143.4 27.6h2.5M144.7 27.6v2.5M163.7 50.4h2.5M165 50.4v2.6" fill="none" stroke="#800000" stroke-width=".25"/>
<path d="M45.6 40.3h8.9v13.9M35.4 63.1h10.2M109.1 111.4h20.3" fill="none" stroke="#000080" stroke-width=".25"/>
<path d="M50.7 59.3h7.6M51.4 58.5h6.1M52.5 59.3v3.8M54.5 59.4l.5 1.4h-1zM54.5 54.2v4.2M54.5 59.8v3.3h-8.9M56.5 59.3v3.8h6.9" fill="none" stroke="#000" stroke-width=".25"/>
<path d="M54.5 59.4l.5 1.4h-1z" fill="#000"/>
<circle cx="45.6" cy="40.3" r=".51" fill="#000080"/>
<circle cx="45.6" cy="40.3" r=".51" fill="none" stroke="#000080" stroke-width=".21"/>
<path d="M43.1 53h5M43.8 53.7h3.6M44.6 54.5h2M45.3 55.2h.5M45.6 50.4v2.6" fill="none" stroke="#800000" stroke-width=".25"/>
<circle cx="45.6" cy="40.3" r=".51" fill="#000080"/>
<circle cx="45.6" cy="40.3" r=".51" fill="none" stroke="#000080" stroke-width=".21"/>
<path d="M45.6 40.3v2.5" fill="none" stroke="#000" stroke-width=".25"/>
<circle cx="45.6" cy="40.3" r=".51" fill="#000080"/>
<circle cx="45.6" cy="40.3" r=".51" fill="none" stroke="#000080" stroke-width=".21"/>
<path d="M45.6 47.9v2.5" fill="none" stroke="#000" stroke-width=".25"/>
<path d="M45.6 42.8v1l.5 .3-1 .5 1 .5-1 .5 1 .5-1 .5 .5 .3v1" fill="none" stroke="#00f" stroke-width=".25"/>
<circle cx="45.6" cy="40.3" r=".51" fill="#000080"/>
<circle cx="45.6" cy="40.3" r=".51" fill="none" stroke="#000080" stroke-width=".21"/>
<path d="M45.6 30.1v2.5M45.6 37.7v2.6" fill="none" stroke="#000" stroke-width=".25"/>
<circle cx="45.6" cy="40.3" r=".51" fill="#000080"/>
<circle cx="45.6" cy="40.3" r=".51" fill="none" stroke="#000080" stroke-width=".21"/>
<path d="M45.6 32.6v1l.5 .3-1 .5 1 .5-1 .5 1 .5-1 .5 .5 .3v1" fill="none" stroke="#00f" stroke-width=".25"/>
<circle cx="65.9" cy="63.1" r=".51" fill="#000080"/>
<circle cx="65.9" cy="63.1" r=".51" fill="none" stroke="#000080" stroke-width=".21"/>
<path d="M65.9 53v2.5M65.9 60.6v2.5" fill="none" stroke="#000" stroke-width=".25"/>
<circle cx="65.9" cy="63.1" r=".51" fill="#000080"/>
<circle cx="65.9" cy="63.1" r=".51" fill="none" stroke="#000080" stroke-width=".21"/>
<path d="M65.9 55.5v1l.5 .3-1 .5 1 .5-1 .5 1 .5-1 .5 .5 .3v1" fill="none" stroke="#00f" stroke-width=".25"/>
<path d="M63.4 63.1h12.7" fill="none" stroke="#000080" stroke-width=".25"/>
<circle cx="65.9" cy="63.1" r=".51" fill="#000080"/>
<circle cx="65.9" cy="63.1" r=".51" fill="none" stroke="#000080" stroke-width=".21"/>
<path d="M44.3 27.6h2.6M45.6 27.6v2.5M64.6 50.4h2.6M65.9 50.4v2.6" fill="none" stroke="#800000" stroke-width=".25"/>
<circle cx="192.9" cy="65.7" r=".51" fill="#000080"/>
<circle cx="192.9" cy="65.7" r=".51" fill="none" stroke="#000080" stroke-width=".21"/>
<path d="M192.9 55.5v2.5M192.9 63.1v2.6" fill="none" stroke="#000" stroke-width=".25"/>
<circle cx="192.9" cy="65.7" r=".51" fill="#000080"/>
<circle cx="192.9" cy="65.7" r=".51" fill="none" stroke="#000080" stroke-width=".21"/>
<path d="M192.9 58v1.1l.5 .2-1 .5 1 .5-1 .5 1 .5-1 .5 .5 .3v1M91.8 107.1h4.1M91.8 108.1h4.1M93.9 106.3v.8M93.9 108.1v.7" fill="none" stroke="#00f" stroke-width=".25"/>
<path d="M93.9 103.8v2.5M93.9 108.8v2.6" fill="none" stroke="#000" stroke-width=".25"/>
<path d="M93.9 103.8h35.5" fill="none" stroke="#000080" stroke-width=".25"/>
<path d="M91.3 113.9h5.1M92.1 114.7h3.5M92.8 115.4h2.1M93.6 116.2h.5M93.9 111.4v2.5" fill="none" stroke="#800000" stroke-width=".25"/>
<g font-size="2.3">
<text x="57.1" y="13.1">1</text>
<text x="117.3" y="13.1">2</text>
<text x="177.7" y="13.1">3</text>
<text x="237.9" y="13.1">4</text>
<text x="29.5" y="34.4">A</text>
<text x="265.8" y="34.4">A</text>
<text x="54" y="56.4" transform="rotate(-90 54 56.4)">2</text>
<text x="102.2" y="56.4" transform="rotate(-90 102.2 56.4)">2</text>
<text x="153" y="56.4" transform="rotate(-90 153 56.4)">2</text>
<text x="48.4" y="62.6">1</text>
<text x="58.5" y="62.6">3</text>
<text x="96.7" y="62.6">1</text>
<text x="106.8" y="62.6">3</text>
<text x="147.5" y="62.6">1</text>
<text x="157.6" y="62.6">3</text>
<text x="29.6" y="82">B</text>
<text x="265.9" y="82">B</text>
<text x="146.7" y="86.5" transform="rotate(-90 146.7 86.5)">24</text>
<text x="134" y="93.1">3</text>
<text x="138.8" y="94.4">CLK</text>
<text x="148" y="95.2" transform="rotate(-90 148 95.2)">VDD</text>
<text x="148.6" y="94.4">OUT14</text>
<text x="148.7" y="91.8">OUT15</text>
<text x="159.4" y="95.6">18</text>
<text x="159.4" y="93.1">19</text>
<text x="159.4" y="90.6">20</text>
<text x="133.9" y="98.2">2</text>
<text x="138.8" y="99.4">SDI</text>
<text x="148.7" y="99.4">OUT12</text>
<text x="148.8" y="96.9">OUT13</text>
<text x="148.8" y="102">OUT11</text>
<text x="159.4" y="100.7">16</text>
<text x="159.4" y="98.2">17</text>
<text x="53.1" y="107.1">1</text>
<text x="132.8" y="103.3">22</text>
<text x="138.8" y="104.5">SDO</text>
<text x="148.6" y="104.5">OUT10</text>
<text x="149.8" y="107.1">OUT9</text>
<text x="159.4" y="105.8">14</text>
<text x="159.4" y="103.3">15</text>
<text x="52.9" y="109.6">2</text>
<text x="53" y="112.1">3</text>
<text x="133.9" y="110.9">4</text>
<text x="138.8" y="112.1">LE</text>
<text x="149.8" y="112.1">OUT7</text>
<text x="149.9" y="109.6">OUT8</text>
<text x="159.4" y="113.4">11</text>
<text x="159.4" y="110.9">12</text>
<text x="159.4" y="108.3">13</text>
<text x="52.9" y="114.7">4</text>
<text x="133" y="116">21</text>
<text x="138.8" y="117.2">OE</text>
<text x="149.8" y="119.8">OUT4</text>
<text x="149.8" y="114.7">OUT6</text>
<text x="149.9" y="117.2">OUT5</text>
<text x="159.4" y="118.5">9</text>
<text x="159.4" y="116">10</text>
<text x="149.8" y="124.8">OUT2</text>
<text x="149.9" y="122.3">OUT3</text>
<text x="159.4" y="123.6">7</text>
<text x="159.4" y="121">8</text>
<text x="29.6" y="129.6">C</text>
<text x="132.9" y="126.1">23</text>
<text x="138.8" y="127.4">R-EXT</text>
<text x="148" y="129.9" transform="rotate(-90 148 129.9)">GND</text>
<text x="149.8" y="129.9">OUT0</text>
<text x="150" y="127.4">OUT1</text>
<text x="159.4" y="128.7">5</text>
<text x="159.4" y="126.1">6</text>
<text x="265.9" y="129.6">C</text>
<text x="146.7" y="134.6" transform="rotate(-90 146.7 134.6)">1</text>
<text x="29.5" y="177.2">D</text>
<text x="176.4" y="176.9">Title</text>
<text x="265.8" y="177.2">D</text>
<text x="176.4" y="184.5">Size</text>
<text x="189.1" y="184.5">Number</text>
<text x="239.9" y="184.5">Revision</text>
<text x="177.7" y="188.3">A</text>
<text x="176.4" y="192.2">Date:</text>
<text x="176.4" y="194.7">File:</text>
<text x="187.8" y="194.7">C:\Users\..\LED-DRIVER.SchDoc</text>
<text x="187.8" y="192.2">1/05/2023</text>
<text x="227.2" y="194.7">Drawn By:</text>
<text x="227.2" y="192.2">Sheet</text>
<text x="234.1" y="192.2">of</text>
<text x="57.1" y="198.5">1</text>
<text x="117.3" y="198.5">2</text>
<text x="177.7" y="198.5">3</text>
<text x="237.9" y="198.5">4</text>
</g>
<g font-size="2.3" fill="#800000">
<text x="44.4" y="27.1">+5</text>
<text x="92.7" y="27.1">+5</text>
<text x="143.5" y="27.1">+5</text>
<text x="64.8" y="49.9">+5</text>
<text x="113" y="49.9">+5</text>
<text x="163.8" y="49.9">+5</text>
<text x="191.8" y="52.5">+5</text>
<text x="43.1" y="57.5">GND</text>
<text x="91.4" y="57.5">GND</text>
<text x="142.2" y="57.5">GND</text>
<text x="35.4" y="62.6">mCLK</text>
<text x="71" y="62.6">CLK</text>
<text x="83.7" y="62.6">mDATA</text>
<text x="119.3" y="62.6">DATA</text>
<text x="134.5" y="62.6">mLATCH</text>
<text x="170.1" y="62.6">LATCH</text>
<text x="146" y="77.9">+5</text>
<text x="210.7" y="75.3">LED15</text>
<text x="241.2" y="75.3">LED16</text>
<text x="210.7" y="85.5">LED13</text>
<text x="241.2" y="85.5">LED14</text>
<text x="109.1" y="93.1">CLK</text>
<text x="170.1" y="95.6">LED14</text>
<text x="170.1" y="93.1">LED15</text>
<text x="170.1" y="90.6">LED16</text>
<text x="210.7" y="95.6">LED11</text>
<text x="241.2" y="95.6">LED12</text>
<text x="109.1" y="98.2">DATA</text>
<text x="170.1" y="100.7">LED12</text>
<text x="170.1" y="98.2">LED13</text>
<text x="63.4" y="105.8">mDATA</text>
<text x="170.1" y="105.8">LED10</text>
<text x="170.1" y="103.3">LED11</text>
<text x="210.7" y="105.8">LED9</text>
<text x="241.2" y="105.8">LED10</text>
<text x="63.4" y="113.4">GND</text>
<text x="63.4" y="110.9">mLATCH</text>
<text x="63.4" y="108.3">mCLK</text>
<text x="109.1" y="110.9">LATCH</text>
<text x="170.1" y="113.4">LED7</text>
<text x="170.1" y="110.9">LED8</text>
<text x="170.1" y="108.3">LED9</text>
<text x="91.4" y="118.5">GND</text>
<text x="170.1" y="118.5">LED5</text>
<text x="170.1" y="116">LED6</text>
<text x="210.7" y="116">LED7</text>
<text x="240.8" y="116">LED8</text>
<text x="170.1" y="123.6">LED3</text>
<text x="170.1" y="121">LED4</text>
<text x="92.7" y="128.7">+5</text>
<text x="170.1" y="128.7">LED1</text>
<text x="170.1" y="126.1">LED2</text>
<text x="210.7" y="126.1">LED5</text>
<text x="241.2" y="126.1">LED6</text>
<text x="210.7" y="136.3">LED3</text>
<text x="241.2" y="136.3">LED4</text>
<text x="91.4" y="146.4">GND</text>
<text x="116.8" y="146.4">GND</text>
<text x="127" y="146.4">GND</text>
<text x="144.7" y="146.4">GND</text>
<text x="210.7" y="146.4">LED1</text>
<text x="241.2" y="146.4">LED2</text>
<text x="138.4" y="159.1">+5</text>
<text x="115.6" y="176.9">+5</text>
<text x="124.4" y="174.4">GND</text>
<text x="137.1" y="187.1">GND</text>
</g>
<g font-size="2.3" fill="#000080">
<text x="46.4" y="34.4">R1</text>
<text x="94.6" y="34.4">R2</text>
<text x="145.4" y="34.4">R3</text>
<text x="45.6" y="37.2">4.7K</text>
<text x="93.9" y="37.2">4.7K</text>
<text x="144.7" y="37.2">4.7K</text>
<text x="45.6" y="47.4">10K</text>
<text x="46.4" y="44.6">R4</text>
<text x="93.9" y="47.4">10K</text>
<text x="94.6" y="44.6">R5</text>
<text x="144.7" y="47.4">10K</text>
<text x="145.4" y="44.6">R6</text>
<text x="66.7" y="57.3">R7</text>
<text x="114.9" y="57.3">R8</text>
<text x="165.7" y="57.3">R9</text>
<text x="193.7" y="59.8">R10</text>
<text x="50.4" y="65.9">Q1</text>
<text x="65.9" y="60.1">10K</text>
<text x="98.7" y="65.9">Q2</text>
<text x="114.2" y="60.1">10K</text>
<text x="149.5" y="65.9">Q3</text>
<text x="165" y="60.1">10K</text>
<text x="192.9" y="62.6">10K</text>
<text x="50.4" y="68.5">Si2312BDS</text>
<text x="98.7" y="68.5">Si2312BDS</text>
<text x="149.5" y="68.5">Si2312BDS</text>
<text x="197.7" y="80.6">D1</text>
<text x="228.2" y="80.6">D2</text>
<text x="137" y="88">IC1</text>
<text x="149.7" y="88">MBI5026GP</text>
<text x="197.7" y="90.8">D3</text>
<text x="228.2" y="90.8">D4</text>
<text x="197.7" y="101">D5</text>
<text x="228.2" y="101">D6</text>
<text x="96.1" y="110.6">10pF/16V</text>
<text x="96.1" y="108.1">C1</text>
<text x="197.7" y="111.1">D7</text>
<text x="228.2" y="111.1">D8</text>
<text x="48.1" y="118.5">P1</text>
<text x="197.7" y="121.3">D9</text>
<text x="228.2" y="121.3">D10</text>
<text x="130.2" y="130.9">R11</text>
<text x="197.7" y="131.4">D11</text>
<text x="228.2" y="131.4">D12</text>
<text x="96.1" y="136">C2</text>
<text x="129.4" y="133.7">1K2</text>
<text x="96.1" y="138.6">0.1uF/16V</text>
<text x="197.7" y="141.6">D13</text>
<text x="228.2" y="141.6">D14</text>
<text x="197.7" y="151.8">D15</text>
<text x="228.2" y="151.8">D16</text>
<text x="131.7" y="158.9">D17</text>
<text x="131.7" y="167">SS14</text>
<text x="116.5" y="170.6">JDC1</text>
<text x="131.7" y="169.5">8080433</text>
<text x="119" y="178.7">R12</text>
<text x="119" y="182.8">1K</text>
<text x="131.7" y="184.8">D18</text>
</g>
<g font-size=".9" fill="#000080">
<text x="122.8" y="162.6" transform="rotate(-180 122.8 162.6)">+DC</text>
<text x="122.8" y="167.7" transform="rotate(-180 122.8 167.7)">-DC</text>
<text x="125.9" y="162.6" transform="rotate(-180 125.9 162.6)">1</text>
<text x="125.9" y="167.7" transform="rotate(-180 125.9 167.7)">2</text>
<text x="125.9" y="165.2" transform="rotate(-180 125.9 165.2)">3</text>
</g>
</svg>
